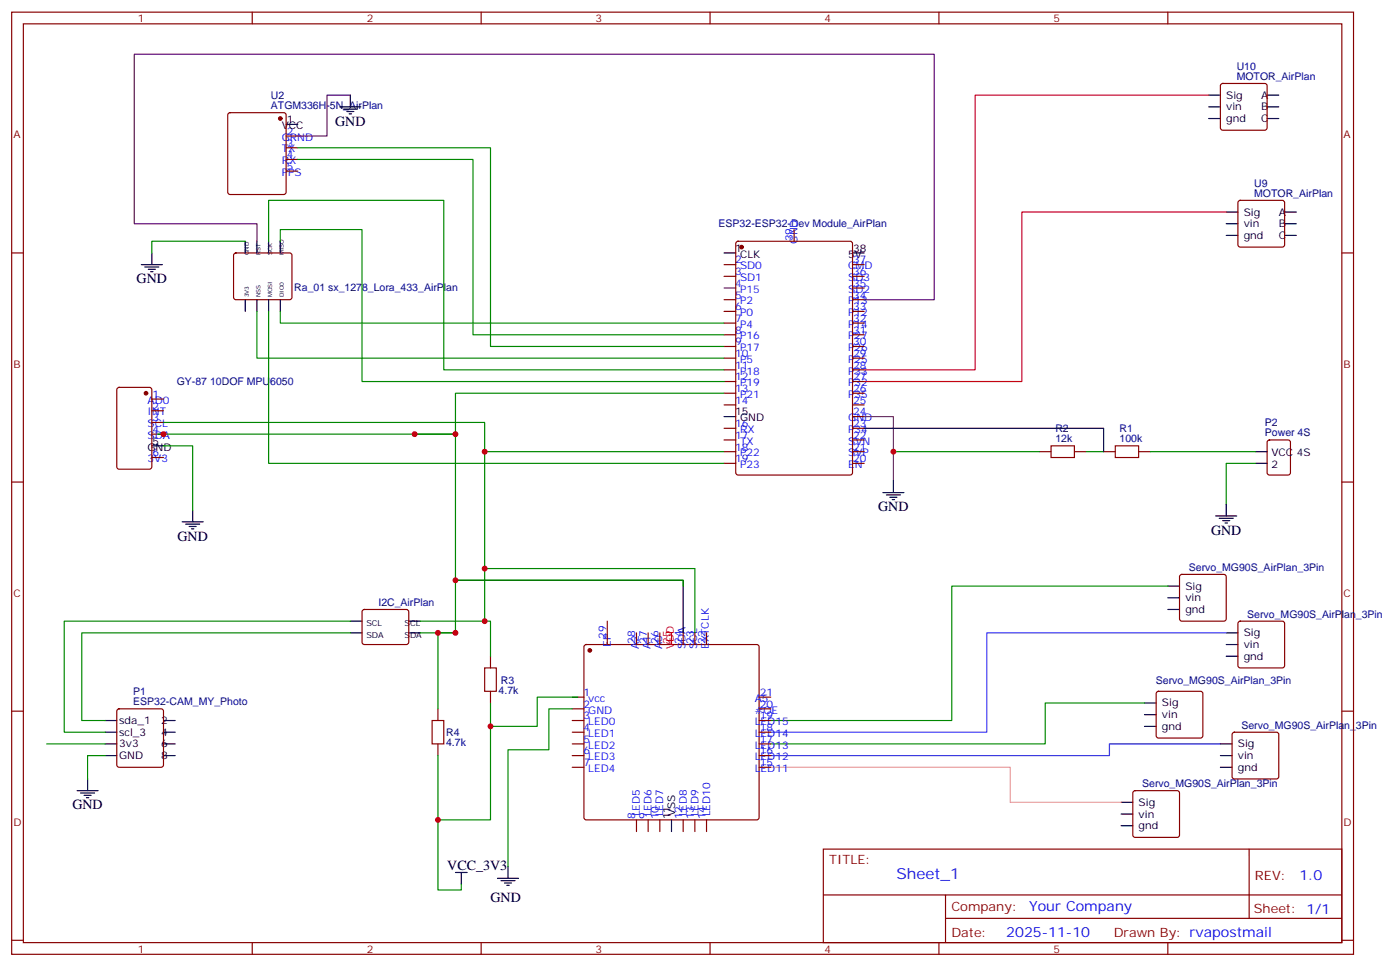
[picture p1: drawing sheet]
<svg xmlns="http://www.w3.org/2000/svg" width="423mm" height="292mm" viewBox="0 0 423 292" stroke-linecap="round" stroke-linejoin="round" font-family="sans-serif">
<g fill="none" stroke="#870000" stroke-width=".35">
<path d="M3.5 3.7h405.4v284.3h-405.4zM7.1 7.2h398.2v277.3h-398.2zM76.2 3.7v3.5M145.3 3.7v3.5M214.5 3.7v3.5M283.6 3.7v3.5M352.8 3.7v3.5M69 34.2l.5-.2h16.2l.5 .2 .2 .5v23.3l-.2 .5-.5 .2h-16.2l-.5-.2-.2-.5v-23.3zM368.9 25.4l.5-.2h12.7l.5 .2 .2 .5v12.7l-.3 .5-.4 .2h-12.7l-.5-.2-.2-.5v-12.7zM86.4 51.6h3.6M86.4 48.1h3.6M86.4 44.6h3.6"/>
<path d="M86.4 41.1h3.6M3.5 76.3h3.6M70.8 76.5l.5-.2h16.2l.5 .2 .2 .5v12.7l-.2 .5-.5 .3h-16.2l-.5-.3-.2-.5v-12.7zM218.7 79.9h3.5M222.5 73l.5-.2h33.8l.7 .4v69.5l-.4 .6-34.1 .1-.7-.5-.1-69.4zM239.9 69.3v3.5M257.5 79.9h3.6M374.2 60.7l.4-.2h12.7l.5 .2 .3 .5v12.7l-.3 .5-.5 .2h-12.7l-.4-.3-.3-.4v-12.7zM405.3 76.3h3.6M218.7 83.4h3.5M218.7 90.5h3.5M218.7 94h3.5"/>
<path d="M218.7 97.5h3.5M257.5 83.4h3.6M257.5 86.9h3.6M257.5 90.5h3.6M257.5 94h3.6M257.5 97.5h3.6M35.5 117.1l.5-.2h9.2l.6 .4 .1 23.6-.5 .6-9.4 .1-.7-.5v-23.5zM218.7 101h3.5M218.7 104.6h3.5M218.7 108.1h3.5M218.7 111.6h3.5M218.7 115.1h3.5"/>
<path d="M218.7 118.7h3.5M257.5 101h3.6M257.5 104.6h3.6M257.5 108.1h3.6M257.5 111.6h3.6M257.5 115.1h3.6M257.5 118.7h3.6M45.9 138.1h3.5M45.9 131h3.5M45.9 127.5h3.5M45.9 124h3.5M45.9 120.4h3.5"/>
<path d="M218.7 122.2h3.5M218.7 129.3h3.5M218.7 132.8h3.5M218.7 136.3h3.5M218.7 139.8h3.5M257.5 122.2h3.6M257.5 125.7h3.6M257.5 129.3h3.6M257.5 132.8h3.6M257.5 136.3h3.6M257.5 139.8h3.6M314 136.3h3.5"/>
<path d="M324.6 136.3h3.5M333.4 136.3h3.5M344 136.3h3.5M383 133l.5-.2h5.6l.7 .4v9.5l-.4 .6-5.9 .1-.7-.5v-9.4zM3.5 145.5h3.6M405.3 145.5h3.6M356.5 173.6l.5-.2h12.7l.5 .2 .2 .5v12.7l-.2 .5-.5 .2h-12.7l-.5-.3-.2-.4v-12.7zM109.6 184.1l.5-.2h12.7l.5 .2 .2 .5-.1 9.5-.6 .4h-13l-.4-.7v-9.2zM148.2 198v3.6M176.6 194.7l.5-.2h51.5l.5 .2 .2 .5v51.5l-.2 .5-.5 .2h-51.5l-.5-.2-.2-.5v-51.5zM183.4 187.5v7M192.3 191v3.5"/>
<path d="M195.8 191v3.5M199.3 191v3.5M206.4 191v3.5M209.9 191v3.5M213.4 191v3.5M374.2 187.7l.4-.2h12.7l.5 .2 .3 .5v12.7l-.3 .5-.5 .2h-12.7l-.4-.3-.3-.4v-12.7zM3.5 214.6h3.6M35.5 214.1l.5-.2h12.7l.5 .2 .2 .5v16.3l-.2 .5-.5 .2h-12.7l-.5-.3-.2-.4v-16.3zM132.3 213.9v3.6M148.2 208.6v3.6M172.9 210.4h3.5M172.9 213.9h3.5"/>
<path d="M172.9 217.5h3.5M229.3 210.4h3.5M229.3 213.9h3.5M229.3 217.5h3.5M349.5 208.8l.5-.2h12.7l.5 .2 .2 .5v12.7l-.3 .5-.4 .2h-12.7l-.5-.2-.3-.5v-12.7zM405.3 214.6h3.6M132.3 224.5v3.5M172.9 221h3.5M172.9 224.5h3.5M172.9 228h3.5M172.9 231.6h3.5M229.3 221h3.5"/>
<path d="M229.3 224.5h3.5M229.3 228h3.5M229.3 231.6h3.5M342.4 238.8l.5-.2h12.7l.5 .2 .2 .5v12.7l-.2 .5-.5 .2h-12.7l-.5-.2-.2-.5v-12.7zM372.4 221.2l.5-.2h12.7l.5 .2 .2 .5v12.7l-.2 .5-.5 .2h-12.7l-.5-.2-.2-.5v-12.7zM192.3 247.4v3.6M195.8 247.4v3.6M199.3 247.4v3.6M206.4 247.4v3.6M209.9 247.4v3.6M213.4 247.4v3.6M248.7 256.3h156.6v28.2h-156.6z"/>
<path d="M377.3 256.3v20.9M248.7 270.1h156.5M285.6 277.2h119.6M285.6 270.1v14.1M3.5 283.8h3.6M76.2 284.5v3.5M145.3 284.5v3.5M214.5 284.5v3.5M283.6 284.5v3.5M352.8 284.5v3.5M405.3 283.8h3.6"/>
</g>
<g fill="none" stroke="#000" stroke-width=".35">
<path d="M86.4 37.5h3.6M102.7 32.2h6.3M103.7 32.9h4.2M104.8 33.7h2.1M105.5 34.4h.7M105.8 28.7v3.5M365.1 35.8h3.6M365.1 32.2h3.6M365.1 28.7h3.6M382.8 35.8h3.5M382.8 32.2h3.5M382.8 28.7h3.5"/>
<path d="M42.7 79.9h6.3M45.9 76.3v3.6M74.1 72.8v3.5M77.6 72.8v3.5M81.1 72.8v3.5M84.7 72.8v3.5M218.7 76.3h3.5M257.5 76.3h3.6M370.4 71h3.5M370.4 67.5h3.5M370.4 64h3.5M388.1 71h3.5"/>
<path d="M388.1 67.5h3.5M388.1 64h3.5M43.7 80.6h4.3M44.8 81.3h2.1M45.5 82h.7M74.1 90.5v3.5M77.6 90.5v3.5M81.1 90.5v3.5M84.7 90.5v3.5M45.9 134.5h3.5M218.7 125.7h3.5M261.1 129.3h72.3v7"/>
<path d="M379.2 136.3h3.6M379.2 139.8h3.6M55 157.5h6.4M56.1 158.2h4.2M57.1 158.9h2.2M57.9 159.6h.7M58.2 154v3.5M266.7 148.7h6.3M267.8 149.4h4.2M268.8 150.1h2.1M269.5 150.8h.7M269.9 145.1v3.6"/>
<path d="M367.2 155.7h6.4M368.3 156.4h4.2M369.4 157.1h2.1M370.1 157.8h.7M370.4 152.2v3.5M137.6 175.1h68.8v15.9M352.8 176.9h3.5M105.8 191h3.6M105.8 187.5h3.6M123.5 191h3.5M123.5 187.5h3.5M352.8 183.9h3.5"/>
<path d="M352.8 180.4h3.5M370.4 198h3.5M370.4 194.5h3.5M370.4 191h3.5M31.7 217.5h3.6M49.4 217.5h3.5M345.7 219.2h3.5M345.7 215.7h3.5M345.7 212.2h3.5M23.3 238.6h6.3M24.3 239.3h4.3M26.5 235.1v3.5"/>
<path d="M31.7 228h3.6M31.7 224.5h3.6M31.7 221h3.6M49.4 228h3.5M49.4 224.5h3.5M49.4 221h3.5M368.7 231.6h3.5M368.7 228h3.5M368.7 224.5h3.5M25.4 240h2.1M26.1 240.7h.7M202.8 247.4v3.6"/>
<path d="M338.7 249.2h3.5M338.7 245.7h3.5M338.7 242.1h3.5M137.6 263.3h3.5M139.3 263.3v3.5M150.3 265.1h6.3M151.3 265.8h4.3M152.4 266.5h2.1M153.1 267.2h.7M153.5 261.5v3.6"/>
</g>
<path d="M218.7 86.9h3.5" fill="none" stroke="#906" stroke-width=".35"/>
<g fill="#870000" stroke="#870000" stroke-width=".35">
<circle cx="224" cy="74.6" r=".53"/>
<circle cx="84.7" cy="35.8" r=".53"/>
<circle cx="44.1" cy="118.7" r=".53"/>
<circle cx="178.2" cy="196.3" r=".53"/>
</g>
<g fill="none" stroke="#008700" stroke-width=".35">
<path d="M90 48.1h52.9v52.9h75.8M90 44.6h58.2v60h70.5M74.1 72.8h-28.2v3.5M81.1 72.8v-12.3h53v51.1h84.6M84.7 72.8v-3.5h24.7v45.8h109.3M77.6 94v14.1h141.1M81.1 94v45.8h137.6M84.7 94v3.5h134M218.7 118.7h-81.1v72.3h-10.6M47.6 131h90M49.4 127.5h97v8.8M49.4 134.5h8.8v19.5"/>
<path d="M218.7 136.3h-72.3v51.2h-19.4M269.9 136.3h44.1M328.1 136.3h5.3M347.5 136.3h31.7M379.2 139.8h-8.8v12.4M137.6 175.1h68.8v1.8M146.4 171.6h63.5M352.8 176.9h-65.3v40.6h-54.7M105.8 191h-81.1v26.5h7M105.8 187.5h-86.4v33.5h12.3M137.6 191h-5.3v22.9M146.4 187.5h1.8v10.5"/>
<path d="M148.2 212.2v35.2h-15.9M172.9 213.9h-7.1v12.4h-12.3v35.2M174.6 210.4h-12.3v8.8h-14.1M345.7 212.2h-30v12.3h-82.9M14.1 224.5h17.6M31.7 228h-5.2v7.1M132.3 228v40.6h7v-1.8"/>
</g>
<path d="M105.8 28.7h-7v12.4h-8.8M77.6 72.8v-5.3h-37v-51.1h241.6v74.1h-21.1" fill="none" stroke="#606" stroke-width=".35"/>
<path d="M365.1 28.7h-70.5v82.9h-33.5M370.4 64h-61.7v51.1h-47.6" fill="none" stroke="#c03" stroke-width=".35"/>
<path d="M370.4 191h-72.3v30h-65.3" fill="none" stroke="#33f" stroke-width=".35"/>
<path d="M368.7 224.5h-33.6v3.5h-102.3" fill="none" stroke="#30c" stroke-width=".35"/>
<path d="M232.8 231.6h72.4v10.5h33.5" fill="none" stroke="#f99" stroke-width=".35"/>
<path d="M202.8 191v3.5" fill="none" stroke="#f00" stroke-width=".35"/>
<path d="M209.9 171.6v19.4" fill="none" stroke="#090" stroke-width=".35"/>
<path d="M261.1 125.7h8.8v19.4" fill="none" stroke="#636" stroke-width=".35"/>
<path d="M317.5 134.5h7.1v3.6h-7.1zM336.9 134.5h7.1v3.6h-7.1zM130.5 217.5h3.6v7h-3.6zM146.4 201.6h3.5v7h-3.5z" fill="none" stroke="#a10000" stroke-width=".35"/>
<g fill="#c00">
<circle cx="125.2" cy="131" r=".88"/>
<circle cx="137.6" cy="131" r=".88"/>
<circle cx="49.4" cy="131" r=".88"/>
<circle cx="146.4" cy="136.3" r=".88"/>
<circle cx="269.9" cy="136.3" r=".88"/>
<circle cx="146.4" cy="187.5" r=".88"/>
<circle cx="137.6" cy="191" r=".88"/>
<circle cx="132.3" cy="247.4" r=".88"/>
<circle cx="148.2" cy="219.2" r=".88"/>
<circle cx="132.3" cy="191" r=".88"/>
<circle cx="137.6" cy="175.1" r=".88"/>
<circle cx="146.4" cy="171.6" r=".88"/>
</g>
<text font-size="4.6" fill="#00f" x="270.8" y="265.3">Sheet_1</text>
<g font-size="4.2">
<text x="101.2" y="37.9">GND</text>
<text x="41.3" y="85.5">GND</text>
<text x="265.3" y="154.3">GND</text>
<text x="365.8" y="161.4">GND</text>
<text x="53.6" y="163.1">GND</text>
<text x="21.9" y="244.3">GND</text>
<text x="135.1" y="262.6">VCC_3V3</text>
<text x="148.2" y="272.1">GND</text>
</g>
<g font-size="4.2" fill="#00f">
<text x="392.5" y="265.5">1.0</text>
<text x="310.9" y="275.1">Your Company</text>
<text x="304" y="282.9">2025-11-10</text>
</g>
<g font-size="3.9" fill="#800">
<text x="250.5" y="260.8">TITLE:</text>
<text x="379.1" y="265.5">REV:</text>
<text x="287.4" y="275">Company:</text>
<text x="378.7" y="275.7">Sheet: 1/1</text>
<text x="287.4" y="282.7">Date:</text>
<text x="336.4" y="282.8">Drawn By: rvapostmail</text>
</g>
<g font-size="3.2" fill="#800">
<text x="41.6" y="6.7">1</text>
<text x="110.8" y="6.7">2</text>
<text x="179.9" y="6.7">3</text>
<text x="249.1" y="6.7">4</text>
<text x="318.2" y="6.7">5</text>
<text x="4.1" y="41.8">A</text>
<text x="405.9" y="41.8">A</text>
<text x="4.1" y="110.9">B</text>
<text x="405.9" y="110.9">B</text>
<text x="4.1" y="180.1">C</text>
<text x="405.9" y="180.1">C</text>
<text x="4.1" y="249.2">D</text>
<text x="405.9" y="249.2">D</text>
<text x="41.6" y="287.5">1</text>
<text x="110.8" y="287.5">2</text>
<text x="179.9" y="287.5">3</text>
<text x="249.1" y="287.5">4</text>
<text x="318.2" y="287.5">5</text>
</g>
<g font-size="3.2" fill="#000080">
<text x="373.6" y="21.2">U10</text>
<text x="81.8" y="29.8">U2</text>
<text x="373.6" y="24.1">MOTOR_AirPlan</text>
<text x="81.8" y="32.9">ATGM336H-5N_AirPlan</text>
<text x="378.9" y="59.4">MOTOR_AirPlan</text>
<text x="378.9" y="56.5">U9</text>
<text x="217.1" y="68.6">ESP32-ESP32-Dev Module_AirPlan</text>
<text x="88.9" y="87.8">Ra_01 sx_1278_Lora_433_AirPlan</text>
<text x="53.4" y="116.3">GY-87 10DOF MPU6050</text>
<text x="318.8" y="130.5">R2</text>
<text x="338.2" y="130.5">R1</text>
<text x="382.1" y="131.7">Power 4S</text>
<text x="382.1" y="128.7">P2</text>
<text x="318.8" y="133.5">12k</text>
<text x="338.2" y="133.5">100k</text>
<text x="359.1" y="172.3">Servo_MG90S_AirPlan_3Pin</text>
<text x="114.3" y="182.9">I2C_AirPlan</text>
<text x="376.8" y="186.4">Servo_MG90S_AirPlan_3Pin</text>
<text x="40.3" y="209.6">P1</text>
<text x="150.6" y="209.4">4.7k</text>
<text x="151.3" y="206.4">R3</text>
<text x="349.2" y="206.3">Servo_MG90S_AirPlan_3Pin</text>
<text x="40.3" y="212.9">ESP32-CAM_MY_Photo</text>
<text x="375" y="219.9">Servo_MG90S_AirPlan_3Pin</text>
<text x="134.8" y="225.3">4.7k</text>
<text x="134.8" y="222.2">R4</text>
<text x="345" y="237.6">Servo_MG90S_AirPlan_3Pin</text>
</g>
<g font-size="3.2">
<text x="370.4" y="29.8">Sig</text>
<text x="381" y="29.8">A</text>
<text x="370.4" y="33.3">vin</text>
<text x="381" y="33.3">B</text>
<text x="85.1" y="38.9">VCC</text>
<text x="86.6" y="37.2">1</text>
<text x="370.4" y="36.8">gnd</text>
<text x="381" y="36.8">C</text>
<text x="375.7" y="65.1">Sig</text>
<text x="386.3" y="65.1">A</text>
<text x="375.7" y="68.6">vin</text>
<text x="386.3" y="68.6">B</text>
<text x="222.1" y="76">1</text>
<text x="223.6" y="77.8">CLK</text>
<text x="256.2" y="77.8">5V</text>
<text x="257.7" y="76">38</text>
<text x="375.7" y="72.1">gnd</text>
<text x="386.3" y="72.1">C</text>
<text x="222.1" y="125.4">15</text>
<text x="223.6" y="127.1">GND</text>
<text x="44.6" y="136">GND</text>
<text x="46" y="134.2">5</text>
<text x="384.1" y="137.7">VCC 4S</text>
<text x="384.1" y="141.3">2</text>
<text x="358.1" y="177.9">Sig</text>
<text x="358.1" y="185">gnd</text>
<text x="358.1" y="181.5">vin</text>
<text x="375.7" y="195.6">vin</text>
<text x="375.7" y="192.1">Sig</text>
<text x="375.7" y="199.1">gnd</text>
<text x="351" y="213.2">Sig</text>
<text x="36" y="218.5">sda_1</text>
<text x="48.7" y="218.5">2</text>
<text x="351" y="220.3">gnd</text>
<text x="351" y="216.7">vin</text>
<text x="36" y="222">scl_3</text>
<text x="36" y="225.6">3v3</text>
<text x="48.7" y="222">4</text>
<text x="48.7" y="225.6">6</text>
<text x="373.9" y="225.6">Sig</text>
<text x="36" y="229.1">GND</text>
<text x="48.7" y="229.1">8</text>
<text x="373.9" y="232.6">gnd</text>
<text x="373.9" y="229.1">vin</text>
<text x="344" y="243.2">Sig</text>
<text x="202.5" y="247.3" transform="rotate(-90 202.5 247.3)">11</text>
<text x="203.9" y="246.4" transform="rotate(-90 203.9 246.4)">VSS</text>
<text x="344" y="250.3">gnd</text>
<text x="344" y="246.7">vin</text>
</g>
<g font-size="3.2" fill="#00f">
<text x="86.6" y="40.7">2</text>
<text x="85.1" y="46">TX</text>
<text x="85.1" y="42.5">GRND</text>
<text x="86.6" y="47.8">4</text>
<text x="86.6" y="44.2">3</text>
<text x="85.1" y="53.1">PPS</text>
<text x="85.1" y="49.5">RX</text>
<text x="86.6" y="51.3">5</text>
<text x="239.5" y="72.8" transform="rotate(-90 239.5 72.8)">39</text>
<text x="240.9" y="73.5" transform="rotate(-90 240.9 73.5)">GND</text>
<text x="222.1" y="83">3</text>
<text x="222.1" y="79.5">2</text>
<text x="223.6" y="81.3">SD0</text>
<text x="256.2" y="81.3">CMD</text>
<text x="257.7" y="79.5">37</text>
<text x="257.7" y="83">36</text>
<text x="223.6" y="84.8">SD1</text>
<text x="256.2" y="84.8">SD3</text>
<text x="256.2" y="88.3">SD2</text>
<text x="257.7" y="86.6">35</text>
<text x="222.1" y="93.6">6</text>
<text x="222.1" y="90.1">5</text>
<text x="223.6" y="95.4">P0</text>
<text x="223.6" y="91.9">P2</text>
<text x="256.2" y="91.9">P13</text>
<text x="256.2" y="95.4">P12</text>
<text x="257.7" y="90.1">34</text>
<text x="257.7" y="93.6">33</text>
<text x="222.1" y="100.7">8</text>
<text x="222.1" y="97.2">7</text>
<text x="223.6" y="98.9">P4</text>
<text x="256.2" y="98.9">P14</text>
<text x="257.7" y="97.2">32</text>
<text x="257.7" y="100.7">31</text>
<text x="222.1" y="107.7">10</text>
<text x="222.1" y="104.2">9</text>
<text x="223.6" y="106">P17</text>
<text x="223.6" y="102.4">P16</text>
<text x="256.2" y="102.4">P27</text>
<text x="256.2" y="106">P26</text>
<text x="257.7" y="104.2">30</text>
<text x="257.7" y="107.7">29</text>
<text x="222.1" y="111.3">11</text>
<text x="223.6" y="113">P18</text>
<text x="223.6" y="109.5">P5</text>
<text x="256.2" y="109.5">P25</text>
<text x="256.2" y="113">P33</text>
<text x="257.7" y="111.3">28</text>
<text x="222.1" y="118.3">13</text>
<text x="222.1" y="114.8">12</text>
<text x="223.6" y="116.6">P19</text>
<text x="256.2" y="116.6">P32</text>
<text x="257.7" y="114.8">27</text>
<text x="257.7" y="118.3">26</text>
<text x="44.6" y="125.4">INT</text>
<text x="44.6" y="121.8">AD0</text>
<text x="46" y="123.6">2</text>
<text x="46" y="120.1">1</text>
<text x="222.1" y="121.8">14</text>
<text x="223.6" y="120.1">P21</text>
<text x="256.2" y="120.1">P35</text>
<text x="257.7" y="121.8">25</text>
<text x="257.7" y="125.4">24</text>
<text x="44.6" y="128.9">SCL</text>
<text x="46" y="130.7">4</text>
<text x="46" y="127.1">3</text>
<text x="222.1" y="128.9">16</text>
<text x="223.6" y="130.7">RX</text>
<text x="256.2" y="127.1">GND</text>
<text x="256.2" y="130.7">P34</text>
<text x="257.7" y="128.9">23</text>
<text x="44.6" y="132.4">SDA</text>
<text x="46" y="137.7">6</text>
<text x="222.1" y="136">18</text>
<text x="222.1" y="132.4">17</text>
<text x="223.6" y="137.7">P22</text>
<text x="223.6" y="134.2">TX</text>
<text x="256.2" y="134.2">SVN</text>
<text x="256.2" y="137.7">SVP</text>
<text x="257.7" y="132.4">22</text>
<text x="257.7" y="136">21</text>
<text x="44.6" y="139.5">3V3</text>
<text x="222.1" y="139.5">19</text>
<text x="223.6" y="141.3">P23</text>
<text x="256.2" y="141.3">EN</text>
<text x="257.7" y="139.5">20</text>
<text x="183.1" y="192.8" transform="rotate(-90 183.1 192.8)">29</text>
<text x="184.5" y="195.2" transform="rotate(-90 184.5 195.2)">EP</text>
<text x="191.9" y="194.3" transform="rotate(-90 191.9 194.3)">28</text>
<text x="193" y="195.8" transform="rotate(-90 193 195.8)">A2</text>
<text x="195.4" y="194.3" transform="rotate(-90 195.4 194.3)">27</text>
<text x="196.5" y="195.8" transform="rotate(-90 196.5 195.8)">A1</text>
<text x="199" y="194.3" transform="rotate(-90 199 194.3)">26</text>
<text x="200" y="195.8" transform="rotate(-90 200 195.8)">A0</text>
<text x="206" y="194.3" transform="rotate(-90 206 194.3)">24</text>
<text x="207.1" y="195.8" transform="rotate(-90 207.1 195.8)">SDA</text>
<text x="209.5" y="194.3" transform="rotate(-90 209.5 194.3)">23</text>
<text x="210.6" y="195.8" transform="rotate(-90 210.6 195.8)">SCL</text>
<text x="213.1" y="194.3" transform="rotate(-90 213.1 194.3)">22</text>
<text x="214.1" y="195.8" transform="rotate(-90 214.1 195.8)">EXTCLK</text>
<text x="176.2" y="210">1</text>
<text x="176.2" y="213.6">2</text>
<text x="177.7" y="211.8">vcc</text>
<text x="177.7" y="215.3">GND</text>
<text x="228" y="215.3">#OE</text>
<text x="228" y="211.8">A5</text>
<text x="229.5" y="213.6">20</text>
<text x="229.5" y="210">21</text>
<text x="176.2" y="217.1">3</text>
<text x="176.2" y="220.6">4</text>
<text x="177.7" y="218.9">LED0</text>
<text x="228" y="218.9">LED15</text>
<text x="229.5" y="220.6">18</text>
<text x="229.5" y="217.1">19</text>
<text x="176.2" y="224.2">5</text>
<text x="176.2" y="227.7">6</text>
<text x="177.7" y="222.4">LED1</text>
<text x="177.7" y="225.9">LED2</text>
<text x="228" y="225.9">LED13</text>
<text x="228" y="222.4">LED14</text>
<text x="229.5" y="227.7">16</text>
<text x="229.5" y="224.2">17</text>
<text x="176.2" y="231.2">7</text>
<text x="177.7" y="229.4">LED3</text>
<text x="177.7" y="233">LED4</text>
<text x="228" y="233">LED11</text>
<text x="228" y="229.4">LED12</text>
<text x="229.5" y="231.2">15</text>
<text x="191.9" y="247.3" transform="rotate(-90 191.9 247.3)">8</text>
<text x="193.3" y="246.4" transform="rotate(-90 193.3 246.4)">LED5</text>
<text x="195.4" y="247.3" transform="rotate(-90 195.4 247.3)">9</text>
<text x="196.8" y="246.4" transform="rotate(-90 196.8 246.4)">LED6</text>
<text x="199" y="247.3" transform="rotate(-90 199 247.3)">10</text>
<text x="200.4" y="246.4" transform="rotate(-90 200.4 246.4)">LED7</text>
<text x="206" y="247.3" transform="rotate(-90 206 247.3)">12</text>
<text x="207.4" y="246.4" transform="rotate(-90 207.4 246.4)">LED8</text>
<text x="209.5" y="247.3" transform="rotate(-90 209.5 247.3)">13</text>
<text x="211" y="246.4" transform="rotate(-90 211 246.4)">LED9</text>
<text x="213.1" y="247.3" transform="rotate(-90 213.1 247.3)">14</text>
<text x="214.5" y="246.4" transform="rotate(-90 214.5 246.4)">LED10</text>
</g>
<g font-size="3.2" fill="#03f">
<text x="222.1" y="86.6">4</text>
<text x="223.6" y="88.3">P15</text>
</g>
<g font-size="3.2" fill="#f00">
<text x="202.5" y="194.3" transform="rotate(-90 202.5 194.3)">25</text>
<text x="203.6" y="195.8" transform="rotate(-90 203.6 195.8)">VDD</text>
</g>
<g font-size="2.5">
<text x="110.7" y="188.9">SCL</text>
<text x="122.2" y="188.9">SCL</text>
<text x="110.7" y="192.4">SDA</text>
<text x="122.2" y="192.4">SDA</text>
</g>
<g font-size="1.8">
<text x="75.1" y="77" transform="rotate(-90 75.1 77)">GND</text>
<text x="78.7" y="77" transform="rotate(-90 78.7 77)">RST</text>
<text x="82.2" y="77" transform="rotate(-90 82.2 77)">SCK</text>
<text x="85.7" y="77" transform="rotate(-90 85.7 77)">MISO</text>
<text x="75.1" y="89.7" transform="rotate(-90 75.1 89.7)">3V3</text>
<text x="78.7" y="89.7" transform="rotate(-90 78.7 89.7)">NSS</text>
<text x="82.2" y="89.7" transform="rotate(-90 82.2 89.7)">MOSI</text>
<text x="85.7" y="89.7" transform="rotate(-90 85.7 89.7)">DIO0</text>
</g>
</svg>
